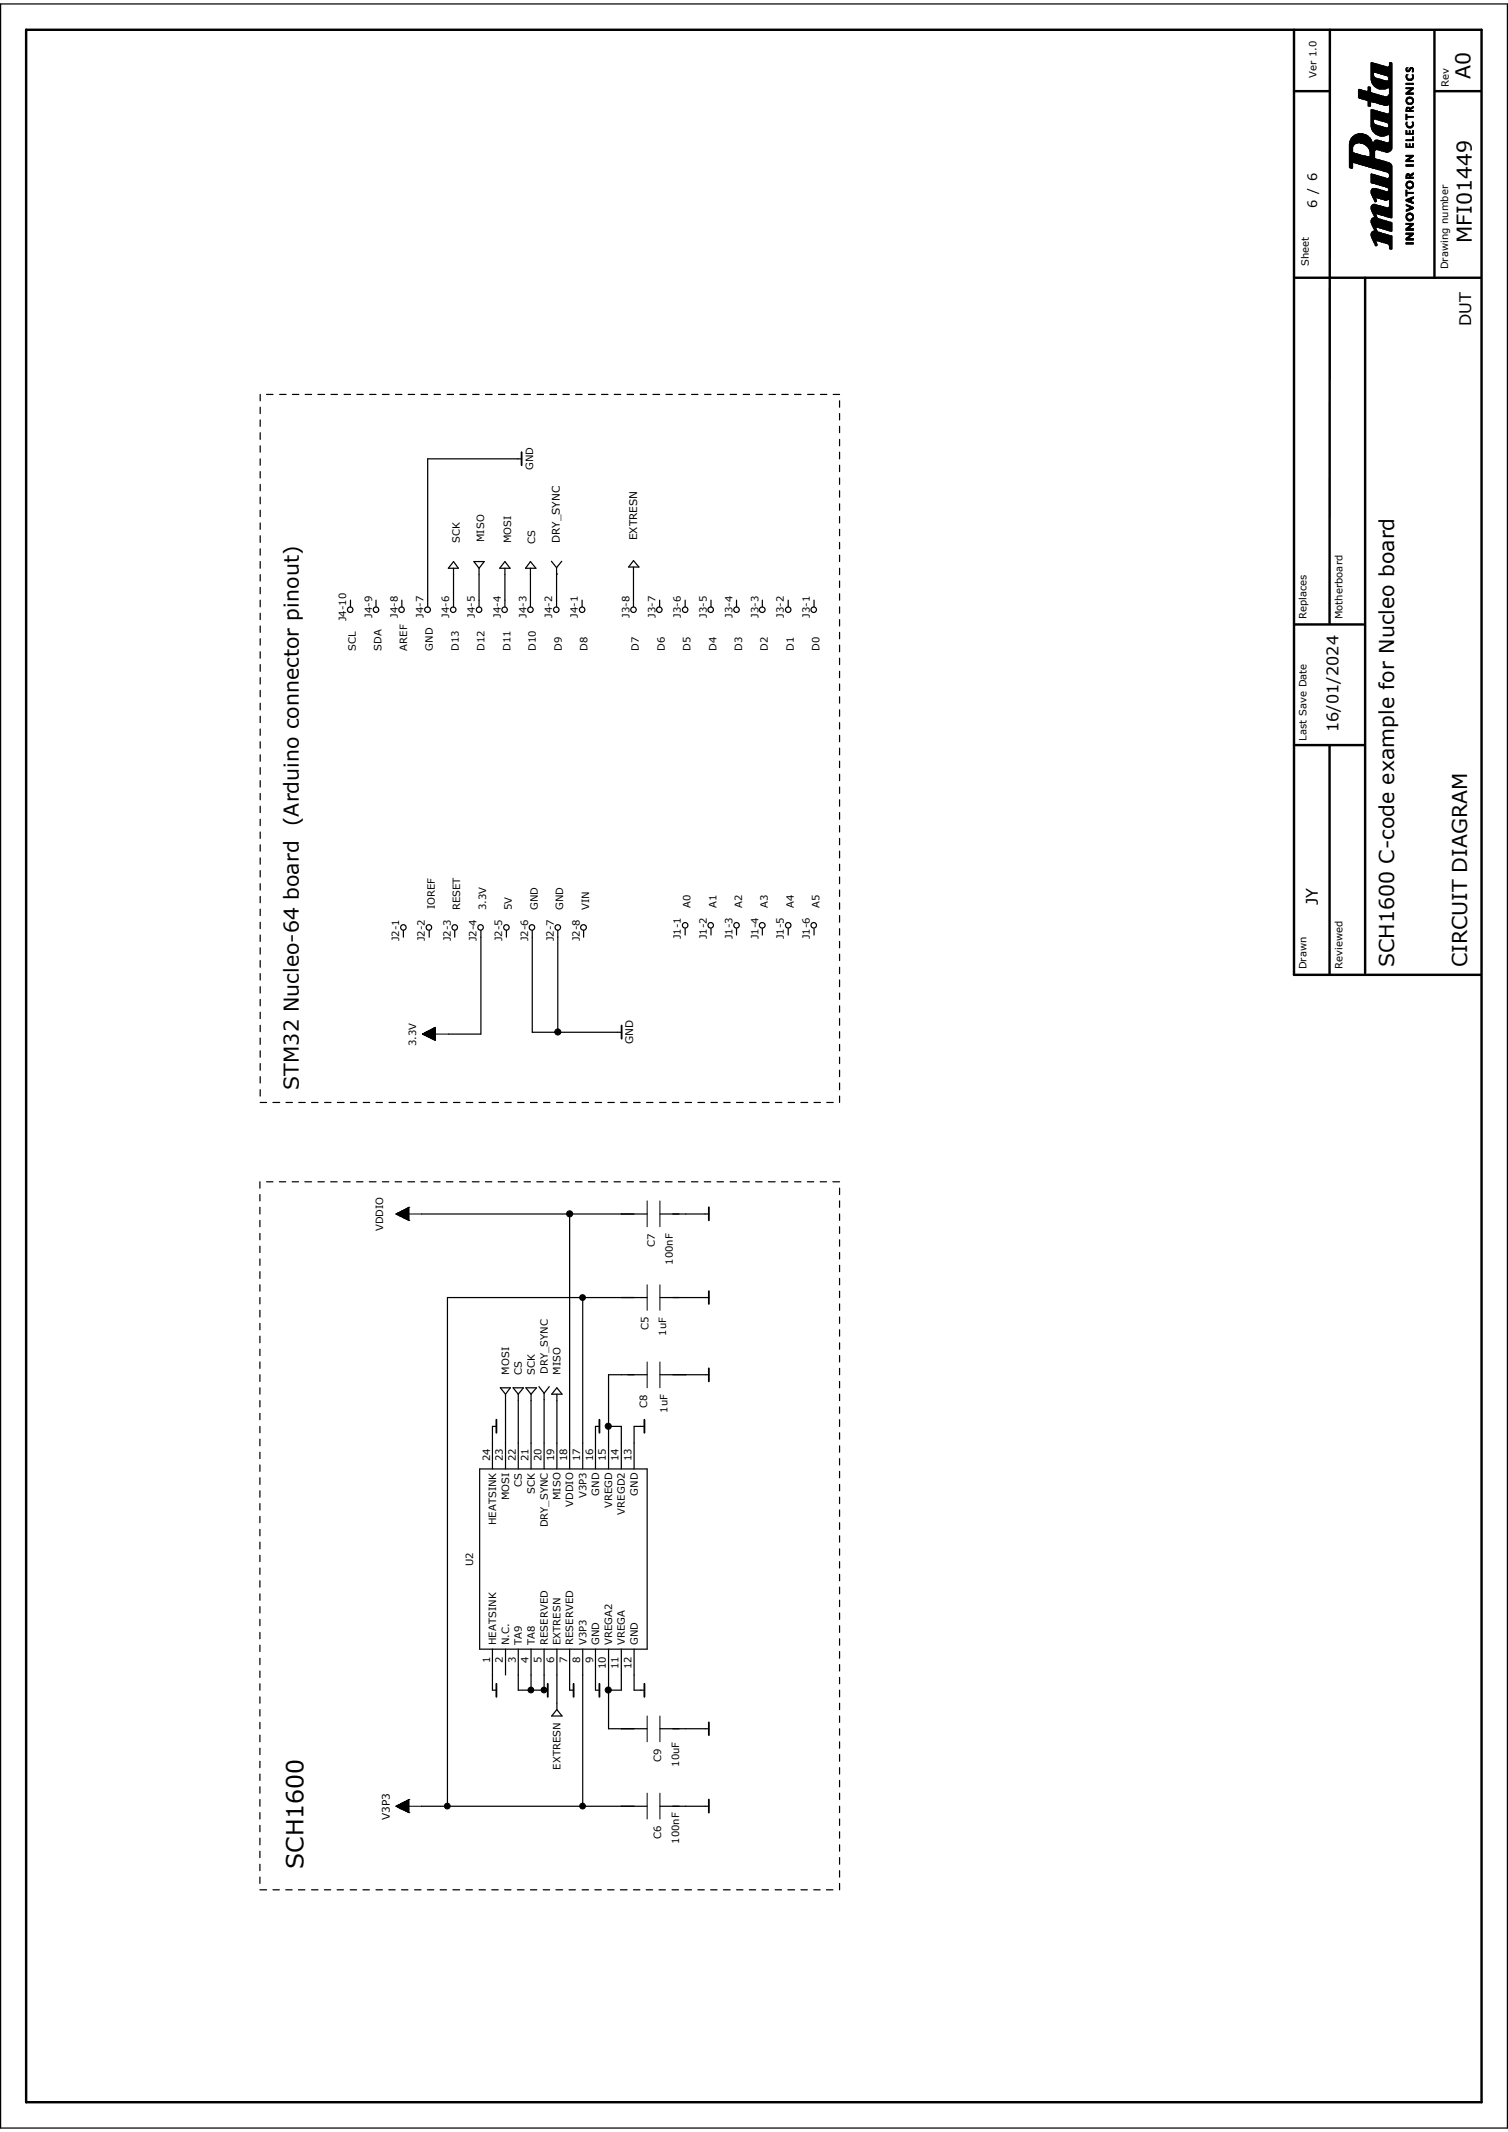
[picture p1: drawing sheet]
<svg xmlns="http://www.w3.org/2000/svg" width="210mm" height="297mm" viewBox="0 0 210 297" stroke-linecap="round" stroke-linejoin="round" font-family="sans-serif">
<g fill="none" stroke="#000" stroke-width=".17">
<path d="M.1 .6h209.8v295.9h-209.8zM36.2 54.9v.9M36.2 56.7v.9M36.2 58.5v.9M37.1 54.9h.9M38.9 54.9h.9M40.7 54.9h.9M42.5 54.9h.9M44.3 54.9h.9M46.1 54.9h.9M47.9 54.9h.9M49.7 54.9h.9"/>
<path d="M51.5 54.9h.9M53.3 54.9h.9M55.1 54.9h.9M56.9 54.9h.8M58.6 54.9h1M60.5 54.9h.8M62.3 54.9h.9M64.1 54.9h.8M65.8 54.9h.9M67.6 54.9h.9M69.4 54.9h.9M71.2 54.9h.9"/>
<path d="M73 54.9h.9M74.8 54.9h.9M76.6 54.9h.9M78.4 54.9h.9M80.2 54.9h.9M82 54.9h.9M83.8 54.9h.9M85.6 54.9h.8M87.3 54.9h.9M89.2 54.9h.8M90.9 54.9h1M92.8 54.9h.8"/>
<path d="M94.5 54.9h.9M96.3 54.9h.9M98.1 54.9h.9M99.9 54.9h.9M101.7 54.9h.9M103.5 54.9h.9M105.3 54.9h.9M107.1 54.9h.9M108.9 54.9h.9M110.7 54.9h.8M112.5 54.9h.9M114.3 54.9h.8"/>
<path d="M116 54.9h.9M116.9 55.8v.9M116.9 57.6v.9M116.9 59.4v.9M36.2 60.3v.9M36.2 62.1v.9M36.2 63.9v.9M36.2 65.7v.9M36.2 67.5v.9M36.2 69.3v.9M36.2 71.1v.9M36.2 72.9v.8"/>
<path d="M36.2 74.6v1M36.2 76.5v.8M36.2 78.2v1M63.2 79.2v5.3M63.2 78.2l.6 1h-1.4zM66 78.2h1.4l-.7 1zM66.7 79.2v5.3M70.3 79.2v5.3M70.3 78.2l.7 1h-1.4zM72.6 63.9h-13v20.6M73.9 79.2v5.3M73.9 78.2l.7 1h-1.4z"/>
<path d="M76.8 78.2l.7 .9M77.5 80h.1M77.5 79.1v5.4M78.2 78.2l-.7 .9M88.2 79v5.5M88.2 78.1l.8 .9h-1.5zM116.9 61.2v.9M116.9 63v.9M116.9 64.8v.9M116.9 66.6v.9M116.9 68.4v.9M116.9 70.2v.9"/>
<path d="M116.9 72v.9M116.9 73.7v.9M116.9 75.6v.9M116.9 77.3v.9M116.9 79.2v.9M36.2 80.1v.8M36.2 81.8v.9M36.2 83.6v.9M36.2 85.4v.9M36.2 87.2v.9M36.2 89v.9M36.2 90.8v.9"/>
<path d="M36.2 92.6v.9M36.2 94.4v.9M36.2 96.2v.9M36.2 98v.9M36.2 99.8v.9M48.8 83.6v.9M52.4 83.6v.9M56 83.6v.9M81.1 83.6v.9M91.9 83.6v.9M95.4 83.6v.9M99 83.6v.9"/>
<path d="M102.6 83.6v.9M106.2 83.6v.9M109.8 83.6v.9M113.4 83.6v.9M116.9 80.9v.9M116.9 82.7v.9M116.9 84.5v.9M116.9 86.3v.9M116.9 88.1v.9M116.9 89.9v.9M116.9 91.7v.9M116.9 93.5v.9"/>
<path d="M116.9 95.3v.9M116.9 97.1v.9M116.9 98.9v.9M36.2 101.6v.8M36.2 103.3v.9M36.2 105.2v.8M36.2 106.9v1M36.2 108.8v.8M36.2 110.5v.9M36.2 112.3v.9M36.2 114.1v.9M36.2 115.9v.9"/>
<path d="M36.2 117.7v.9M36.2 119.5v.9M116.9 100.7v.9M116.9 102.4v.9M116.9 104.2v1M116.9 106v.9M116.9 107.9v.9M116.9 109.6v.9M116.9 111.4v.9M116.9 113.2v.9M116.9 115v.9M116.9 116.8v.9"/>
<path d="M116.9 118.6v.9M36.2 121.3v.9M36.2 123.1v.9M36.2 124.9v.9M36.2 126.7v.9M36.2 128.5v.9M36.2 130.3v.8M36.2 132v.9M36.2 133.8v.9M36.2 135.6v.9M36.2 137.5v.8M36.2 139.2v.9"/>
<path d="M56.2 129.6v1M59.8 129.6v1M63.3 129.6v1M67 129.6v14.5h-4.6M70.5 129.6v1M74.1 129.6v14.2h12.5M77.7 129.6v14.2M81.3 129.6v1M95.4 129.4v.9M99 129.4v.9M102.6 129.4v.9M106.2 129.4v.9"/>
<path d="M109.8 129.4v.9M113.4 129.4v.9M116.9 120.4v.9M116.9 122.2v.9M116.9 124v.9M116.9 125.8v.9M116.9 127.6v.9M116.9 129.4v.9M116.9 131.1v.9M116.9 132.9v.9M116.9 134.7v.9M116.9 136.5v1"/>
<path d="M116.9 138.3v.9M36.2 153.6h.9M36.2 141v.9M36.2 142.8v.9M36.2 144.6v.9M36.2 146.4v.9M36.2 148.2v.9M36.2 150v.9M36.2 151.8v.9M38 153.6h.9M39.8 153.6h.9M41.6 153.6h.9"/>
<path d="M43.4 153.6h.9M45.2 153.6h.9M47 153.6h.9M48.8 153.6h.9M50.6 153.6h.9M52.4 153.6h.9M54.2 153.6h.9M56 153.6h.9M57.7 153.6h.9M59.6 153.6h.9M61.3 153.6h1M63.2 153.6h.9"/>
<path d="M64.9 153.6h.9M66.7 153.6h.9M68.5 153.6h.9M70.3 153.6h.9M72.1 153.6h.9M73.9 153.6h.9M75.7 153.6h.9M77.5 153.6h.9M77.7 143.8h.1M79.3 153.6h.9M81.1 153.6h.9M82.9 153.6h.9"/>
<path d="M84.7 153.6h.9M86.4 153.6h.9M88.2 153.6h1M90 153.6h.9M91.9 153.6h.9M93.6 153.6h.9M95.4 153.6h.9M97.2 153.6h.9M99 153.6h.9M100.8 153.6h.9M102.6 153.6h.9M104.4 153.6h.9"/>
<path d="M106.2 153.6h.9M108 153.6h.9M109.8 153.6h.9M111.5 153.6h1M113.4 153.6h.9M115.1 153.6h.9M116.9 140.1v.9M116.9 141.9v.9M116.9 143.7v.9M116.9 145.5v.9M116.9 147.3v.9M116.9 149.1v.9"/>
<path d="M116.9 150.9v.9M116.9 152.7v.9M36.2 164.6v.9M36.2 166.4v.9M36.2 168.2v.9M36.2 170v.9M36.2 171.8v.9M36.2 173.6v.9M36.2 175.4v.9M36.2 177.2v.9M36.2 179v.9M37.1 164.6h.9"/>
<path d="M38.9 164.6h.9M40.7 164.6h.9M42.5 164.6h.9M44.3 164.6h.9M46.1 164.6h.8M47.8 164.6h1M49.7 164.6h.8M51.4 164.6h1M53.3 164.6h.8M55 164.6h.9M56.8 164.6h.9M58.6 164.6h.9"/>
<path d="M58.7 169.1h31.4M60.4 164.6h.9M62.2 164.6h.9M64 164.6h.9M65.8 164.6h.9M67.6 164.6h.9M69.4 164.6h.9M71.2 164.6h.9M73 164.6h.9M74.8 164.6h.8M76.5 164.6h.9M78.4 164.6h.8"/>
<path d="M79.3 169.1v35.5M80.1 164.6h1M82 164.6h.8M83.7 164.6h.9M85.5 164.6h.9M87.3 164.6h.9M89.1 164.6h.9M90.9 164.6h.9M91.9 169.1h6.8M92.7 164.6h.9M94.5 164.6h.9M96.3 164.6h.9"/>
<path d="M98.1 164.6h.9M99.9 164.6h.9M101.7 164.6h.9M103.5 164.6h.9M105.2 164.6h.9M107 164.6h.9M108.8 164.6h.9M110.7 164.6h.8M112.4 164.6h.9M114.2 164.6h.9M116 164.6h.9M116.9 165.5v.9"/>
<path d="M116.9 167.3v.9M116.9 169.1v.9M116.9 170.9v.9M116.9 172.7v.9M116.9 174.5v.9M116.9 176.3v.9M116.9 178.1v.9M116.9 179.9v.9M36.2 180.8v.9M36.2 182.5v1M36.2 184.4v.9M36.2 186.1v1"/>
<path d="M36.2 188v.8M36.2 189.7v.9M36.2 191.5v.9M36.2 193.3v.9M36.2 195.1v.9M36.2 196.9v.9M36.2 198.7v.9M69.1 198.7h-.5v5.9M69.7 193.3h1.4l-.7 .9zM70.4 194.2v10.4M71.5 193.3h1.4l-.7 .9zM72.2 194.2v10.4"/>
<path d="M73.2 193.3h1.5l-.7 .9zM74 194.2v10.4M75.1 193.2l.7 .9M75.8 194.1v10.5M76.5 193.2l-.7 .9M77.6 194.2v10.4M77.6 193.3l.7 .9h-1.5zM81.2 180.8v23.8M83.5 198.7h-.6v5.9M84.8 198.7h1.7v5.9M89.7 198.7h-1.4v5.9M90.1 191.5h-5.3v13.1"/>
<path d="M90.1 180.8h-27.8v70.8M91.9 180.8h6.8M91.9 191.5h6.8M116.9 181.7v.8M116.9 183.5v.9M116.9 185.3v.8M116.9 187.1v.9M116.9 188.8v.9M116.9 190.6v.9M116.9 192.4v.9M116.9 194.2v.9M116.9 196v.9"/>
<path d="M116.9 197.8v.9M116.9 199.6v.9M36.2 200.5v.9M36.2 202.3v.9M36.2 204.1v.9M36.2 205.9v.9M36.2 207.7v.9M36.2 209.5v.9M36.2 211.2v.9M36.2 213.1v.9M36.2 214.8v1M36.2 216.7v.9"/>
<path d="M36.2 218.4v.9M66.8 204.6h23.3v25.1h-23.3zM116.9 201.4v.9M116.9 203.2v.9M116.9 205v.9M116.9 206.8v.9M116.9 208.6v.9M116.9 210.4v.8M116.9 212.1v1M116.9 214v.8M116.9 215.8v.9M116.9 217.6v.8"/>
<path d="M116.9 219.3v.9M36.2 220.2v.9M36.2 222v.9M36.2 223.8v.9M36.2 225.6v.9M36.2 227.4v.9M36.2 229.2v.9M36.2 231v.9M36.2 232.8v.9M36.2 234.6v.9M36.2 236.4v.9M36.2 238.2v.9"/>
<path d="M36.2 239.9v.9M68.6 229.7v5.8h.5M70.4 229.7v3.6M72.2 229.7v5.8h4.1M74 229.7v5.8M75.8 235.5h.1M75.8 229.7v5.8M77.6 229.7v8.5M77.6 238.2l.7 .9h-1.5zM79.3 229.7v5.8h.6M81.2 229.7v21.9M82.9 229.7v5.8h.6"/>
<path d="M84.8 229.7v11.1h5.3M86.5 229.7v5.8h-1.7M88.3 229.7v5.8h1.4M116.9 221.1v.9M116.9 222.9v.9M116.9 224.7v.9M116.9 226.5v.9M116.9 228.3v.9M116.9 230.1v.9M116.9 231.9v.9M116.9 233.7v.9M116.9 235.5v.9"/>
<path d="M116.9 237.3v.9M116.9 239.1v.8M36.2 241.7v1M36.2 243.5v.9M36.2 245.4v.9M36.2 247.1v.9M36.2 248.9v.9M36.2 250.7v.9M36.2 252.5v.9M36.2 254.3v.9M36.2 256.1v.9M36.2 257.9v.9"/>
<path d="M36.2 259.7v.9M58.7 251.6h31.4M91.9 251.6h6.8M91.9 240.8h6.8M116.9 240.8v.9M116.9 242.7v.8M116.9 244.4v1M116.9 246.3v.8M116.9 248v.9M116.9 249.8v.9M116.9 251.6v.9M116.9 253.4v.9"/>
<path d="M116.9 255.2v.9M116.9 257v.9M116.9 258.8v.9M36.2 263.3h.9M36.2 261.5v.9M38 263.3h.9M39.8 263.3h.9M41.6 263.3h.9M43.4 263.3h.9M45.2 263.3h.9M46.9 263.3h.9M48.8 263.3h.9"/>
<path d="M50.5 263.3h.9M52.4 263.3h.9M54.1 263.3h.9M55.9 263.3h.9M57.7 263.3h.9M59.5 263.3h.9M61.3 263.3h.9M63.1 263.3h.9M64.9 263.3h.9M66.7 263.3h.9M68.5 263.3h.9M70.3 263.3h.9"/>
<path d="M72.1 263.3h.9M73.9 263.3h.9M75.6 263.3h.9M77.4 263.3h1M79.2 263.3h.9M81.1 263.3h.9M82.8 263.3h.9M84.6 263.3h.9M86.4 263.3h.9M88.2 263.3h.9M90 263.3h.9M91.8 263.3h.9"/>
<path d="M93.6 263.3h.9M95.4 263.3h.9M97.2 263.3h.9M99 263.3h.9M100.8 263.3h.9M102.6 263.3h.9M104.4 263.3h.8M106.1 263.3h.9M107.9 263.3h.9M109.7 263.3h1M111.5 263.3h.9M113.3 263.3h.9"/>
<path d="M115.1 263.3h.9M116.9 260.6v.9M116.9 262.4v.9"/>
<circle cx="48.8" cy="84.9" r=".38"/>
<circle cx="52.4" cy="84.9" r=".38"/>
<circle cx="55.9" cy="84.9" r=".38"/>
<circle cx="59.6" cy="84.9" r=".39"/>
<circle cx="63.1" cy="84.9" r=".38"/>
<circle cx="66.7" cy="84.9" r=".38"/>
<circle cx="70.3" cy="84.9" r=".38"/>
<circle cx="73.9" cy="84.9" r=".38"/>
<circle cx="77.5" cy="84.9" r=".38"/>
<circle cx="81.1" cy="84.9" r=".38"/>
<circle cx="88.2" cy="84.9" r=".38"/>
<circle cx="91.8" cy="84.9" r=".38"/>
<circle cx="95.4" cy="84.9" r=".38"/>
<circle cx="99" cy="84.9" r=".38"/>
<circle cx="102.6" cy="84.9" r=".38"/>
<circle cx="106.2" cy="84.9" r=".39"/>
<circle cx="109.8" cy="84.9" r=".38"/>
<circle cx="113.3" cy="84.9" r=".38"/>
<circle cx="56.2" cy="129.2" r=".38"/>
<circle cx="59.7" cy="129.2" r=".38"/>
<circle cx="63.3" cy="129.2" r=".38"/>
<circle cx="66.9" cy="129.2" r=".38"/>
<circle cx="70.5" cy="129.2" r=".38"/>
<circle cx="74.1" cy="129.2" r=".38"/>
<circle cx="77.7" cy="129.2" r=".38"/>
<circle cx="81.3" cy="129.2" r=".39"/>
<circle cx="95.4" cy="128.9" r=".38"/>
<circle cx="99" cy="128.9" r=".38"/>
<circle cx="102.6" cy="128.9" r=".38"/>
<circle cx="106.2" cy="128.9" r=".39"/>
<circle cx="109.8" cy="128.9" r=".38"/>
<circle cx="113.3" cy="128.9" r=".38"/>
</g>
<g fill="none" stroke="#000" stroke-width=".14">
<path d="M188 19.7v3.7M188 19.6v3.8M188 19.5v3.9M188.1 19.5v3.9M188.1 19.3v4.1M188.2 19.2v4.3M188.3 19.2v4.3M188.3 19.1v4.4M188.4 19v4.4M188.5 19v1.4M188.5 19v1.2M188.6 18.9v1.3"/>
<path d="M188.6 18.8v1.4M188.7 18.8v1.3M188.8 18.8v1.2M188.9 18.7v1.3M189 18.7v1.3M189.1 18.7v1.2M189.1 18.6v1.3M189.2 12.5v1.1M189.2 18.6v1.3M189.2 12.4v1.2M189.3 12.4v1.2M189.3 18.6v1.3"/>
<path d="M189.3 12.4v1.3M189.4 12.4v1.3M189.4 18.6v1.3M189.4 12.5v1.2M189.5 12.5v1.2M189.5 18.6v1.4M189.6 12.5v1.3M189.6 18.6v1.4M189.7 12.5v1.3M189.7 18.6v1.4M189.7 12.6v1.2M189.8 12.6v1.2"/>
<path d="M189.8 18.6v1.4M189.9 12.6v1.2M189.9 18.7v1.3M189.9 12.7v1.2M189.9 18.7v1.4M190 12.7v1.2M190 18.7v1.4M190 18.7v1.5M190.1 12.7v1.2M190.1 18.8v1.4M190.2 12.7v1.2M190.2 18.8v1.4"/>
<path d="M190.3 12.7v1.3M190.3 18.8v1.5M190.4 12.7v1.3M190.4 18.8v1.6M190.4 18.9v1.5M190.5 12.7v1.3M190.5 18.9v1.5M190.5 12.7v1.4M190.5 19v1.5M190.5 12.1v2.7M190.5 19v1.6M190.6 12.1v2.7"/>
<path d="M190.6 19v1.6M190.6 19v1.7M190.7 12.1v2.7M190.7 19.1v1.7M190.7 19.1v1.8M190.8 12.1v2.7M190.8 19.2v1.8M190.8 19.2v4.1M190.8 19.3v4M190.9 12.2v2.6M190.9 19.3v4M190.9 8.8v2.3"/>
<path d="M190.9 12.9v1.3M190.9 15.3v2.4M190.9 19.4v3.9M191 8.7v2.6M191 12.9v1.3M191 15.3v2.5M191 19.5v3.9M191 8.7v2.8M191 15.3v2.7M191.1 8.7v2.9M191.1 13v1.2M191.1 15.3v2.8"/>
<path d="M191.1 19.6v3.8M191.1 19.7v3.7M191.1 15.3v2.9M191.1 19.8v3.6M191.2 8.8v3M191.2 13v1.2M191.2 15.3v3M191.2 19.9v3.6M191.3 8.8v3.1M191.3 13v1.3M191.3 15.3v3.1M191.3 19.9v3.6"/>
<path d="M191.3 8.8v1.3M191.3 10.5v1.4M191.3 15.3v1.3M191.3 17.1v1.3M191.3 19.8v3.7M191.3 10.6v1.4M191.3 17.1v1.4M191.3 19.7v3.8M191.4 8.8v1.3M191.4 10.7v1.3M191.4 13v1.3M191.4 15.3v1.3"/>
<path d="M191.4 17.2v1.3M191.4 19.6v3.9M191.4 10.8v1.3M191.4 15.4v1.2M191.4 17.3v1.3M191.5 8.8v1.3M191.5 10.8v1.3M191.5 13v1.3M191.5 15.4v1.2M191.5 17.4v1.2M191.5 19.6v1.4M191.6 8.8v1.3"/>
<path d="M191.6 10.8v1.3M191.6 13.1v1.2M191.6 15.4v1.2M191.6 17.4v1.3M191.6 19.5v1.4M191.6 10.9v1.2M191.6 15.5v1.1M191.7 8.9v1.2M191.7 10.9v1.3M191.7 13.1v1.3M191.7 15.5v1.2M191.7 17.4v1.4"/>
<path d="M191.7 19.5v1.3M191.8 8.9v1.3M191.8 10.9v1.4M191.8 13.1v1.3M191.8 15.5v1.2M191.8 17.4v1.4M191.8 19.5v1.4M191.8 13.2v1.2M191.9 8.9v1.3M191.9 11v1.3M191.9 13.2v1.2M191.9 15.5v1.2"/>
<path d="M191.9 17.5v1.3M191.9 19.5v1.4M191.9 9v1.2M191.9 11v1.4M191.9 17.5v1.4M192 9v1.2M192 11v1.4M192 13.2v1.2M192 15.5v1.3M192 17.5v1.4M192 19.6v1.3M192.1 9v1.2"/>
<path d="M192.1 11v1.4M192.1 13.3v1.2M192.1 15.5v1.3M192.1 17.5v1.4M192.1 19.6v1.3M192.1 17.6v1.3M192.2 9v1.2M192.2 11v1.4M192.2 13.3v1.2M192.2 15.6v1.2M192.2 17.6v1.3M192.2 19.6v1.4"/>
<path d="M192.2 9.1v1.1M192.2 17.6v1.4M192.2 9.1v1.2M192.3 9.1v1.2M192.3 11v1.4M192.3 13.3v1.2M192.3 15.6v1.2M192.3 17.6v1.4M192.3 19.6v1.4M192.4 9.1v1.2M192.4 11.1v1.3M192.4 13.3v1.2"/>
<path d="M192.4 15.6v1.2M192.4 17.6v1.4M192.4 19.6v1.4M192.4 13.3v1.3M192.4 15.7v1.1M192.4 13.4v1.2M192.4 17.7v1.3M192.4 19.7v1.3M192.5 9.1v1.3M192.5 11.1v1.3M192.5 13.4v1.2M192.5 15.7v1.1"/>
<path d="M192.5 17.7v1.3M192.5 19.7v1.3M192.5 9.2v1.2M192.5 15.7v1.2M192.6 9.2v1.2M192.6 11.1v1.3M192.6 13.4v1.2M192.6 15.7v1.2M192.6 17.7v1.3M192.6 19.7v1.3M192.6 11.2v1.2M192.7 9.2v1.2"/>
<path d="M192.7 11.2v1.2M192.7 13.4v1.2M192.7 15.7v1.2M192.7 17.7v1.3M192.7 19.7v1.4M192.7 19.8v1.3M192.7 9.2v1.3M192.8 9.2v1.3M192.8 11.2v1.2M192.8 13.5v1.1M192.8 15.7v1.3M192.8 17.7v1.3"/>
<path d="M192.8 19.8v1.3M192.8 13.5v1.2M192.8 17.7v1.2M192.9 9.2v1.3M192.9 11.2v1.2M192.9 13.5v1.2M192.9 15.8v1.2M192.9 17.7v1.2M192.9 19.8v1.4M193 9.3v1.2M193 11.3v1.1M193 13.5v1.2"/>
<path d="M193 15.8v1.2M193 17.8v1.1M193 19.9v1.3M193 15.8v1.3M193.1 9.3v1.2M193.1 11.3v1.1M193.1 13.5v1.2M193.1 15.8v1.3M193.1 17.8v1M193.1 19.9v1.3M193.2 9.3v1.3M193.2 11.3v1"/>
<path d="M193.2 13.5v1.2M193.2 15.9v1.2M193.2 17.8v1M193.2 19.9v1.3M193.2 9.4v1.2M193.2 13.4v1.2M193.3 9.4v1.2M193.3 11.3v.9M193.3 13.4v1.2M193.3 15.9v1.2M193.3 17.8v1M193.3 19.9v1.3"/>
<path d="M193.3 9.3v1.5M193.3 11.2v1M193.3 13.3v1.3M193.3 15.9v1.4M193.3 17.7v1.1M193.4 9.2v3M193.4 13.2v1.4M193.4 15.8v3M193.4 19.8v1.4M193.5 9.2v3.1M193.5 13.1v1.5M193.5 15.7v3.1"/>
<path d="M193.5 19.7v1.4M193.5 8.8v12.3M193.5 8.7v12.4M193.6 8.7v12.3M193.7 8.7v12.3M193.8 8.7v12.2M193.8 8.8v12.1M193.8 8.8v12M195.8 9.6v.2M195.8 10.6v.2M195.8 11.6v.2M195.8 12.2v.2"/>
<path d="M195.8 13v.1M195.8 13.9v.2M195.8 15.3v.2M195.8 15.9v.8M195.8 17.1v.3M195.8 18.2v.5M195.8 19.5v.1M195.8 20v.5M195.8 9.5v.4M195.8 10.5v.4M195.8 12.9v.2M195.8 13.8v.5"/>
<path d="M195.8 15.1v.4M195.8 17v.5M195.9 9.4v.6M195.9 10.4v.6M195.9 11.6v.2M195.9 12.2v.2M195.9 12.9v.2M195.9 13.7v.7M195.9 14.9v.6M195.9 15.9v.8M195.9 17v.6M195.9 18.2v.5"/>
<path d="M195.9 19.5v.1M196 9.4v.6M196 10.4v.7M196 11.6v.2M196 12.2v.2M196 12.8v.3M196 13.6v.8M196 14.9v.6M196 15.9v.8M196 17v.7M196 18.2v.5M196 19.5v.1"/>
<path d="M196 10.4h.1M196 9.4h.1M196 9.8v.2M196 10.9v.2M196 13.6v.2M196 14.3v.2M196 14.9v.2M196 15.4v.1M196 16.2v.1M196 17.5v.2M196 18.6v.1M196 11v.1"/>
<path d="M196 13.5v.3M196 17.6v.1M196.1 9.8v.2M196.1 11v.2M196.1 11.6v.2M196.1 12.2v.2M196.1 12.7v.4M196.1 13.5v.3M196.1 14.3v.2M196.1 14.9v.2M196.1 15.4v.1M196.1 16.2v.1"/>
<path d="M196.1 17.6v.1M196.1 18.6v.1M196.1 19.5v.1M196.1 17.6v.2M196.2 9.7v.3M196.2 11v.2M196.2 11.6v.2M196.2 12.2v.2M196.2 12.7v.2M196.2 13v.1M196.2 13.5v.2M196.2 14.4v.1"/>
<path d="M196.2 14.9v.2M196.2 15.4v.1M196.2 16.2v.1M196.2 17.6v.2M196.2 18.6v.1M196.2 19.5v.1M196.3 9.6v.3M196.3 11v.2M196.3 11.6v.2M196.3 12.2v.2M196.3 12.6v.2M196.3 13v.1"/>
<path d="M196.3 13.5v.2M196.3 14.4v.1M196.3 14.9v.3M196.3 15.4v.1M196.3 16.2v.1M196.3 17.7v.1M196.3 18.2v.5M196.3 19.5v.1M196.3 15v.5M196.3 9.5v.4M196.3 12.5v.2M196.4 9.4v.4"/>
<path d="M196.4 11v.2M196.4 11.6v.2M196.4 12.2v.2M196.4 12.5v.2M196.4 13v.1M196.4 13.5v.2M196.4 14.4v.1M196.4 15.1v.4M196.4 16.2v.1M196.4 17.6v.2M196.4 18.2v.5M196.4 19.5v.1"/>
<path d="M196.5 9.4v.3M196.5 11v.2M196.5 11.6v.2M196.5 12.2v.2M196.5 12.4v.3M196.5 13v.1M196.5 13.5v.2M196.5 14.4v.1M196.5 15v.3M196.5 15.4v.1M196.5 16.2v.1M196.5 17.6v.2"/>
<path d="M196.5 18.6v.1M196.5 19.5v.1M196.5 9.4v.2M196.5 12.4v.2M196.5 15v.2M196.6 9.4v.2M196.6 11v.2M196.6 11.6v.2M196.6 12.2v.4M196.6 13v.1M196.6 13.5v.3M196.6 14.3v.2"/>
<path d="M196.6 15v.2M196.6 15.4v.1M196.6 16.2v.1M196.6 17.6v.2M196.6 18.6v.1M196.6 19.5v.1M196.6 14.9v.3M196.6 17.6v.1M196.6 10h.1M196.6 10.4v.1M196.6 10.9v.3M196.6 12.2v.3"/>
<path d="M196.6 17v.1M196.6 17.5v.2M196.7 9.4v.6M196.7 10.4v.7M196.7 11.6v.2M196.7 12.2v.2M196.7 13v.1M196.7 13.6v.8M196.7 14.9v.2M196.7 15.4v.1M196.7 16.2v.1M196.7 17v.7"/>
<path d="M196.7 18.2v.5M196.7 19v.6M196.7 20v.5M196.8 9.5v.6M196.8 10.4v.6M196.8 11.6v.2M196.8 12.2v.2M196.8 13v.1M196.8 13.7v.7M196.8 14.9v.1M196.8 15.4v.1M196.8 16.2v.1"/>
<path d="M196.8 17v.6M196.8 18.2v.5M196.8 19v.6M196.8 20v.5M196.8 9.5v.5M196.8 13.8v.5M196.8 14.8v.2M196.8 9.6v.3M196.8 10.5v.4M196.8 17.1v.4M187.9 20v3.3M188.5 21.3v1.3"/>
<path d="M188.6 21.3v1.3M188.6 21.3v1.4M188.7 21.4v1.3M188.8 21.4v1.3M188.8 21.4v1.4M188.9 21.4v1.4M189 21.4v1.4M189 21.5v1.3M189.1 21.5v1.3M189.2 21.5v1.4M189.3 21.5v1.4M189.4 21.5v1.4"/>
<path d="M189.5 21.5v1.4M189.5 21.6v1.3M189.6 21.6v1.3M189.7 21.6v1.3M189.7 21.6v1.4M189.8 21.7v1.3M189.9 21.7v1.3M189.9 21.7v1.4M190 21.7v1.4M190.1 21.7v1.4M190.2 21.7v1.4M190.2 21.8v1.4"/>
<path d="M190.3 21.8v1.4M190.4 21.8v1.4M190.5 21.8v1.4M190.6 21.8v1.5M190.7 21.8v1.5M190.7 21.9v1.4M190.8 21.8v1.5M190.9 24.3v1.1M190.9 26.5v.4M190.9 28.8v.3M190.9 30.7v.3M190.9 32.6v.3"/>
<path d="M191 24.3v1.1M191 26.5v.5M191 28.7v.5M191 30.6v.5M191 32.5v.4M191 24.2v1.3M191 26.4v.7M191 28.6v.8M191 30.5v.7M191 32.3v.8M191.1 24.3v1.2M191.1 26.3v.9"/>
<path d="M191.1 28.6v.9M191.1 30.4v.9M191.1 32.3v.9M191.1 26.3v1M191.1 30.4v1M191.1 32.3v1M191.1 26.3v1.1M191.1 28.5v1.1M191.1 30.4v1.1M191.2 24.3v1.2M191.2 26.2v1.3M191.2 28.5v1.3"/>
<path d="M191.2 30.4v1.2M191.2 32.2v1.3M191.3 24.3v1.3M191.3 26.2v1.4M191.3 28.5v1.4M191.3 30.4v1.3M191.3 32.2v1.5M191.3 26.2v1.5M191.3 28.4v1.6M191.3 30.3v1.5M191.3 26.2v1.7M191.3 28.4v1.7"/>
<path d="M191.3 30.3v1.6M191.3 32.2v1.6M191.4 24.3v1.3M191.4 26.2v1.7M191.4 28.4v1.7M191.4 30.3v1.7M191.4 32.2v1.7M191.4 26.2v1.9M191.4 28.4v5.6M191.5 22.1v1.4M191.5 24.3v1.3M191.5 26.2v2"/>
<path d="M191.5 28.4v5.8M191.6 22.1v1.4M191.6 24.4v1.2M191.6 26.2v1.9M191.6 28.5v5.7M191.6 24.4v1.3M191.6 26.2v1.4M191.6 27.7v.4M191.6 28.5v1.3M191.6 30v1.7M191.6 31.8v1.8M191.6 33.7v.5"/>
<path d="M191.7 22.2v1.3M191.7 24.4v1.3M191.7 26.2v1.4M191.7 27.8v.3M191.7 28.5v1.3M191.7 30v1.7M191.7 31.9v1.7M191.7 33.7v.5M191.8 22.2v1.4M191.8 24.4v1.3M191.8 26.3v1.3M191.8 28.5v1.3"/>
<path d="M191.8 30.2v1.5M191.8 32.1v1.5M191.8 34v.2M191.8 24.5v1.2M191.8 28.6v1.2M191.8 30.4v1.3M191.8 32.2v1.4M191.9 22.2v1.4M191.9 24.5v1.2M191.9 26.3v1.3M191.9 28.6v1.2M191.9 30.4v1.3"/>
<path d="M191.9 32.3v1.3M191.9 22.3v1.3M192 22.3v1.4M192 24.5v1.2M192 26.4v1.2M192 28.6v1.3M192 30.4v1.3M192 32.3v1.3M192.1 22.3v1.4M192.1 24.6v1.1M192.1 26.4v1.2M192.1 28.6v1.3"/>
<path d="M192.1 30.5v1.2M192.1 32.3v1.3M192.1 24.6v1.2M192.2 22.3v1.4M192.2 24.6v1.2M192.2 26.4v1.2M192.2 28.7v1.2M192.2 30.5v1.2M192.2 32.4v1.2M192.2 30.5v1.3M192.2 32.4v1.3M192.2 26.5v1.2"/>
<path d="M192.3 22.3v1.4M192.3 24.6v1.2M192.3 26.5v1.2M192.3 28.7v1.2M192.3 30.6v1.2M192.3 32.4v1.3M192.3 22.4v1.3M192.3 28.7v1.3M192.4 22.4v1.3M192.4 24.6v1.3M192.4 26.5v1.2M192.4 28.7v1.3"/>
<path d="M192.4 30.6v1.2M192.4 32.4v1.3M192.4 32.5v1.2M192.4 24.7v1.2M192.5 22.4v1.4M192.5 24.7v1.2M192.5 26.5v1.3M192.5 28.7v1.3M192.5 30.6v1.2M192.5 32.5v1.2M192.5 28.8v1.2M192.6 22.4v1.4"/>
<path d="M192.6 24.7v1.2M192.6 26.5v1.3M192.6 28.8v1.2M192.6 30.6v1.3M192.6 32.5v1.2M192.6 24.7v1.3M192.7 22.4v1.4M192.7 24.7v1.3M192.7 26.5v1.3M192.7 28.8v1.3M192.7 30.7v1.2M192.7 32.6v1.2"/>
<path d="M192.7 26.6v1.2M192.7 22.4v1.5M192.7 26.6v1.3M192.8 22.4v1.5M192.8 24.7v1.3M192.8 26.6v1.3M192.8 28.9v1.2M192.8 30.7v1.2M192.8 32.6v1.2M192.8 22.5v1.4M192.8 24.8v1.2M192.8 30.7v1.3"/>
<path d="M192.9 22.5v1.4M192.9 24.8v1.2M192.9 26.6v1.3M192.9 28.9v1.2M192.9 30.8v1.2M192.9 32.6v1.3M193 22.5v1.4M193 24.8v1.3M193 26.7v1.2M193 28.9v1.2M193 30.8v1.2M193 32.6v1.3"/>
<path d="M193 32.7v1.2M193.1 22.6v1.4M193.1 24.8v1.3M193.1 26.7v1.2M193.1 28.9v1.3M193.1 30.8v1.2M193.1 32.7v1.2M193.2 22.6v1.4M193.2 24.8v1.3M193.2 26.7v1.2M193.2 29v1.2M193.2 30.8v1.3"/>
<path d="M193.2 32.7v1.3M193.3 22.6v1.4M193.3 24.8v1.3M193.3 26.7v1.1M193.3 29v1.2M193.3 30.9v1.2M193.3 32.7v1.3M193.3 24.8v1.4M193.3 22.6v1.5M193.3 26.6v1.2M193.3 28.9v1.4M193.4 22.6v1.6"/>
<path d="M193.4 24.8v3M193.4 28.9v1.4M193.4 30.9v1.3M193.4 32.8v1.3M193.5 22.7v1.6M193.5 24.7v3.2M193.5 28.8v1.5M193.5 30.9v1.3M193.5 32.8v1.4M193.5 22.7v7.6M193.5 32.8v1.8M193.5 32.8v1.9"/>
<path d="M193.6 22.8v7.5M193.6 30.9v1.3M193.6 32.8v1.9M193.7 22.8v7.6M193.7 30.9v1.3M193.7 32.9v1.8M193.7 22.9v7.5M193.8 22.9v7.5M193.8 31v1.2M193.8 32.9v1.8M193.8 23v7.4M195.8 21.6v.2"/>
<path d="M195.8 22.3v.2M195.8 22.9v.3M195.8 24.5v.3M195.8 25.6v.3M195.8 26.5v.8M195.8 27.8v.2M195.8 30.1v.3M195.8 31.1v.2M195.8 31.8v.3M195.8 32.5v.2M195.8 33.2v.2M195.8 33.8v.2"/>
<path d="M195.8 24.3v.5M195.8 25.5v.5M195.8 28.4v.3M195.8 29.3v.2M195.8 30v.4M195.9 20v.5M195.9 21.6v.2M195.9 22.3v.2M195.9 22.9v.3M195.9 24.3v.5M195.9 25.4v.7M195.9 26.5v.8"/>
<path d="M195.9 27.8v.2M195.9 28.4v.3M195.9 29.2v.2M195.9 29.8v.8M195.9 31.1v.2M195.9 31.8v.3M195.9 32.5v.2M195.9 33.1v.3M195.9 33.8v.2M196 20v.5M196 21.6v.2M196 22.2v.3"/>
<path d="M196 22.9v.3M196 24.2v.6M196 25.3v.9M196 26.5v.8M196 27.7v.4M196 28.5v.2M196 29.2v.2M196 29.8v.8M196 31.1v.2M196 31.7v.4M196 32.5v.2M196 33.1v.3"/>
<path d="M196 33.8v.2M196 20.4v.1M196 24.2v.2M196 24.7v.1M196 25.3v.3M196 26v.2M196 26.8v.2M196 29.8v.2M196 30.4v.3M196 22.1v.4M196 25.3v.2M196 28.6v.1"/>
<path d="M196.1 20.4v.1M196.1 21.6v.2M196.1 22.1v.4M196.1 22.9v.3M196.1 24.2v.2M196.1 24.7v.1M196.1 25.3v.2M196.1 26v.2M196.1 26.8v.2M196.1 27.7v.4M196.1 28.6v.2M196.1 29.1v.3"/>
<path d="M196.1 29.7v.3M196.1 30.5v.2M196.1 31.1v.2M196.1 31.7v.4M196.1 32.5v.2M196.1 33v.4M196.1 33.8v.2M196.1 22.1v.2M196.1 22.4v.1M196.1 25.2v.2M196.1 26.1v.1M196.1 27.6v.6"/>
<path d="M196.1 29.7v.2M196.1 30.5v.3M196.1 31.6v.5M196.1 32.9v.5M196.2 20.4v.1M196.2 21.6v.2M196.2 22v.3M196.2 22.4v.1M196.2 22.9v.3M196.2 24.2v.2M196.2 24.7v.1M196.2 25.2v.2"/>
<path d="M196.2 26.1v.1M196.2 26.8v.2M196.2 27.6v.3M196.2 28v.2M196.2 28.6v.2M196.2 29.1v.2M196.2 29.7v.2M196.2 30.5v.3M196.2 31.1v.2M196.2 31.5v.3M196.2 31.8v.3M196.2 32.5v.2"/>
<path d="M196.2 32.9v.2M196.2 33.2v.2M196.2 33.8v.2M196.3 20v.5M196.3 21.6v.2M196.3 22v.2M196.3 22.4v.1M196.3 22.9v.3M196.3 24.3v.2M196.3 24.7v.1M196.3 25.2v.2M196.3 26.1v.2"/>
<path d="M196.3 26.8v.2M196.3 27.6v.3M196.3 28v.2M196.3 28.6v.3M196.3 29.1v.2M196.3 29.7v.2M196.3 30.6v.2M196.3 31.1v.2M196.3 31.5v.2M196.3 31.8v.3M196.3 32.5v.2M196.3 32.9v.2"/>
<path d="M196.3 33.2v.2M196.3 33.8v.2M196.3 24.3v.5M196.3 27.6v.2M196.3 28.7v.2M196.3 29v.3M196.3 21.9v.3M196.4 20v.5M196.4 21.6v.2M196.4 21.8v.3M196.4 22.4v.1M196.4 22.9v.3"/>
<path d="M196.4 24.3v.5M196.4 25.2v.2M196.4 26.1v.2M196.4 26.8v.2M196.4 27.6v.2M196.4 28v.2M196.4 28.7v.2M196.4 29v.3M196.4 29.7v.2M196.4 30.6v.2M196.4 31.1v.2M196.4 31.4v.3"/>
<path d="M196.4 31.8v.3M196.4 32.5v.2M196.4 32.8v.2M196.4 33.2v.2M196.4 33.8v.2M196.5 20.4v.1M196.5 21.6v.5M196.5 22.4v.1M196.5 22.9v.3M196.5 24.3v.3M196.5 24.7v.1M196.5 25.2v.2"/>
<path d="M196.5 26.1v.1M196.5 26.8v.2M196.5 27.6v.6M196.5 28.7v.2M196.5 29v.2M196.5 29.7v.2M196.5 30.5v.3M196.5 31.1v.2M196.5 31.4v.2M196.5 31.8v.3M196.5 32.5v.2M196.5 32.7v.3"/>
<path d="M196.5 33.2v.2M196.5 33.8v.2M196.5 24.3v.2M196.5 27.5v.7M196.5 31.3v.3M196.5 32.5v.4M196.6 20.4v.1M196.6 21.6v.4M196.6 22.4v.1M196.6 22.9v.3M196.6 24.3v.2M196.6 24.7v.1"/>
<path d="M196.6 25.3v.1M196.6 26.1v.1M196.6 26.8v.2M196.6 27.5v.8M196.6 28.8v.2M196.6 29v.2M196.6 29.7v.2M196.6 30.5v.2M196.6 31.1v.4M196.6 31.8v.3M196.6 32.5v.4M196.6 33.2v.2"/>
<path d="M196.6 33.8v.2M196.6 24.2v.3M196.6 25.3v.2M196.6 26v.2M196.6 28.8v.3M196.6 29.8v.2M196.6 21.6v.3M196.6 24.2v.2M196.6 25.3v.3M196.6 27.5v.2M196.6 28.1v.2M196.6 30.4v.3"/>
<path d="M196.7 21.6v.3M196.7 22.4v.1M196.7 22.9v.3M196.7 24.2v.2M196.7 24.7v.1M196.7 25.3v.9M196.7 26.8v.2M196.7 27.5v.1M196.7 28.2v.2M196.7 28.8v.3M196.7 29.8v.8M196.7 31.1v.4"/>
<path d="M196.7 31.8v.3M196.7 32.5v.3M196.7 33.2v.2M196.7 33.8v.2M196.8 21.6v.2M196.8 22.4v.1M196.8 22.9v.3M196.8 24.1v.2M196.8 24.7v.1M196.8 25.4v.7M196.8 26.8v.2M196.8 27.5v.1"/>
<path d="M196.8 28.2v.2M196.8 28.9v.2M196.8 29.8v.8M196.8 31.1v.3M196.8 31.8v.3M196.8 32.5v.2M196.8 33.2v.2M196.8 33.8v.2M196.8 27.4v.2M196.8 28.9v.1M196.8 29.9v.6M196.8 31.1v.2"/>
<path d="M196.8 25.5v.5M196.8 30v.4M58.8 144.1h.1M58.8 144.1h3.6M58.8 144.1l1.8-1v1.8zM58.9 144v.1M58.9 144.1h1.7M59.1 143.9v.2M59.1 144.2h1.5M59.2 143.8v.4h1.4M59.4 143.8v.5M59.4 144.3h1.2"/>
<path d="M59.5 143.7v.7M59.5 144.4h1.1M59.6 143.6v.8h1M59.8 143.6v.9M59.8 144.5h.8M59.9 143.5v1.1M59.9 144.6h.7M60 143.4v1.3M60.2 143.3v1.4M60.2 144.7h.4M60.4 143.3v1.5M60.4 144.8h.2"/>
<path d="M60.5 143.2v1.7M60.6 143.2h-.1v1.7h.1M60.6 143.2h-.2v1.6M60.6 143.3h-.3v1.4M60.6 143.4h-.5v1.3h.5M60.6 143.5h-.6v1.1M60.6 143.6h-.7v.9M60.6 143.6h-.9v.8M60.6 143.7h-1v.7M60.6 143.7h-1.2v.6M60.6 143.8h-1.3v.4M60.6 143.9h-1.5v.3"/>
<path d="M60.6 144h-1.6v.1M55.2 169.1h.1M55.2 169.1h3.5M55.2 169.1l1.7 .9M55.2 169.2h1.7M55.2 169.1h1.7M55.2 169.1v.1M55.3 169.2h1.6M55.3 169v.2M55.3 169h1.6M55.4 169v.2M55.4 169.3h1.5"/>
<path d="M55.5 169v.2M55.5 169h1.4M55.5 169v.3M55.6 168.9v.4M55.6 169.4h1.3M55.7 169.4h1.2M55.8 168.8v.6M55.8 168.8h1.1M55.8 169.5h1.1M55.9 168.8v.7M55.9 168.7h1M56 168.7v.8"/>
<path d="M56 169.6h.9M56.2 168.6v1M56.2 169.7h.7M56.2 168.6h.7M56.3 168.6v1.1M56.3 168.5v1.2M56.3 169.7h.6M56.3 168.5h.6M56.4 168.5v1.2M56.5 168.4v1.4M56.5 169.8h.4M56.5 168.4h.4"/>
<path d="M56.6 168.4v1.4M56.6 168.4v1.4h.3M56.6 168.4h.3M56.7 168.4v1.4M56.7 168.3v1.6h.2M56.9 168.3v1.7M56.9 170h.1M56.9 168.2h.1M56.9 168.2v1.8M56.9 168.3h-.1v1.6M56.9 168.7h-.8v.9M56.9 168.9h-1.2v.5"/>
<path d="M56.9 168.2l-1.7 .9M90.1 167.3v3.6M90.1 179v3.5M91.9 167.3v3.6M91.9 179v3.5M90.1 189.7v3.6M91.9 189.7v3.6M90.1 239.1v3.6M91.9 239.1v3.6M55.2 251.6h.1M55.2 251.6h3.5M55.2 251.6l1.7 .9"/>
<path d="M55.2 251.6h1.7M55.3 251.7h1.6M55.3 251.5v.2M55.3 251.5h1.6M55.4 251.5v.2M55.4 251.8h1.5M55.5 251.5v.3M55.5 251.5h1.4M55.6 251.4v.4M55.6 251.9h1.3M55.7 252h1.2M55.8 251.3v.6"/>
<path d="M55.8 251.3h1.1M55.8 251.3v.7M55.8 252h1.1M55.9 251.2v.8M55.9 251.2h1M56 251.2v.8M56 251.2v.9M56 252.1h.9M56.2 251.1v1h.7M56.2 251.1h.7M56.3 251.1v1M56.3 251v1.2"/>
<path d="M56.3 252.2h.6M56.3 251h.6M56.4 251v1.2M56.5 251v1.3M56.5 252.3h.4M56.5 251h.4M56.6 251v1.3M56.6 250.9v1.4h.3M56.6 250.9h.3M56.7 250.9v1.4M56.7 250.8v1.6M56.7 252.4h.2"/>
<path d="M56.9 250.7v1.8M56.9 252.5h.1M56.9 250.7h.1M56.9 250.7l-1.7 .9M56.9 250.8h-.1v1.6M56.9 251.1h-.8v1M56.9 251.4h-1.2v.5M90.1 249.8v3.6M91.9 249.8v3.6"/>
</g>
<path d="M3.6 4.1h202.7v288.8h-202.7zM180.2 12.7h5M180.2 4.1v131.7h26M185.2 4.1v82.7M199.8 4.3v34.4M199.9 12.7h6.3M180.4 38.7h25.8M190.1 38.7v96.9M180.3 87h9.6M180.2 103.8h9.7M185.2 103.8v32" fill="none" stroke="#000" stroke-width=".34"/>
<g fill="none" stroke="#000" stroke-width=".25">
<path d="M72.6 63v1.8M86.6 142.9v1.8M98.7 168.2v1.8M98.7 179.9v1.8M69.1 197.8v1.8M83.5 197.8v1.8M89.7 197.8v1.8M98.7 190.6v1.8M69.1 234.6v1.8M76.3 234.6v1.8M79.9 234.6v1.8M83.5 234.6v1.8"/>
<path d="M89.7 234.6v1.8M98.7 239.9v1.8M98.7 250.7v1.8"/>
</g>
<g fill="#000" stroke="#000" stroke-width=".14">
<circle cx="77.7" cy="143.8" r=".42"/>
<circle cx="79.3" cy="169.1" r=".42"/>
<circle cx="81.1" cy="180.8" r=".4"/>
<circle cx="84.7" cy="198.7" r=".42"/>
<circle cx="73.9" cy="235.4" r=".4"/>
<circle cx="75.8" cy="235.4" r=".4"/>
<circle cx="84.7" cy="235.4" r=".42"/>
<circle cx="62.3" cy="251.6" r=".4"/>
<circle cx="81.1" cy="251.6" r=".4"/>
</g>
<text font-size="3.3" x="42.2" y="260.4" transform="rotate(-90 42.2 260.4)">SCH1600</text>
<g font-size="2.9">
<text x="204.8" y="11" transform="rotate(-90 204.8 11)">A0</text>
<text x="205" y="33.9" transform="rotate(-90 205 33.9)">MFI01449</text>
<text x="41.6" y="115.1" transform="rotate(-90 41.6 115.1)">(Arduino connector pinout)</text>
<text x="194.1" y="134.7" transform="rotate(-90 194.1 134.7)">SCH1600 C-code example for Nucleo board</text>
<text x="204.3" y="134.7" transform="rotate(-90 204.3 134.7)">CIRCUIT DIAGRAM</text>
<text x="41.6" y="151.8" transform="rotate(-90 41.6 151.8)">STM32 Nucleo-64 board</text>
</g>
<g font-size="2.2">
<text x="204.9" y="45.5" transform="rotate(-90 204.9 45.5)">DUT</text>
<text x="186.4" y="102" transform="rotate(-90 186.4 102)">16/01/2024</text>
<text x="183.5" y="126.1" transform="rotate(-90 183.5 126.1)">JY</text>
</g>
<text font-size="1.8" x="183.4" y="29" transform="rotate(-90 183.4 29)">6 / 6</text>
<g font-size="1.5">
<text x="78" y="75.7" transform="rotate(-90 78 75.7)">DRY_SYNC</text>
<text x="88.7" y="75.3" transform="rotate(-90 88.7 75.3)">EXTRESN</text>
<text x="88.2" y="145.5" transform="rotate(-90 88.2 145.5)">GND</text>
<text x="54.3" y="253.5" transform="rotate(-90 54.3 253.5)">V3P3</text>
</g>
<g font-size="1.4">
<text x="183.3" y="10.9" transform="rotate(-90 183.3 10.9)">Ver 1.0</text>
<text x="201.8" y="12.1" transform="rotate(-90 201.8 12.1)">Rev</text>
<text x="182.3" y="37.1" transform="rotate(-90 182.3 37.1)">Sheet</text>
<text x="201.7" y="37.5" transform="rotate(-90 201.7 37.5)">Drawing number</text>
<text x="74.3" y="65.5" transform="rotate(-90 74.3 65.5)">GND</text>
<text x="64.1" y="75.6" transform="rotate(-90 64.1 75.6)">SCK</text>
<text x="67.4" y="75.5" transform="rotate(-90 67.4 75.5)">MISO</text>
<text x="71.2" y="75.7" transform="rotate(-90 71.2 75.7)">MOSI</text>
<text x="74.6" y="75.8" transform="rotate(-90 74.6 75.8)">CS</text>
<text x="48.2" y="86.5" transform="rotate(-90 48.2 86.5)">J4-10</text>
<text x="51.8" y="86.1" transform="rotate(-90 51.8 86.1)">J4-9</text>
<text x="55.4" y="86.1" transform="rotate(-90 55.4 86.1)">J4-8</text>
<text x="59" y="86.1" transform="rotate(-90 59 86.1)">J4-7</text>
<text x="62.6" y="86.1" transform="rotate(-90 62.6 86.1)">J4-6</text>
<text x="66.1" y="86.1" transform="rotate(-90 66.1 86.1)">J4-5</text>
<text x="69.8" y="86.1" transform="rotate(-90 69.8 86.1)">J4-4</text>
<text x="73.3" y="86.1" transform="rotate(-90 73.3 86.1)">J4-3</text>
<text x="76.9" y="86.1" transform="rotate(-90 76.9 86.1)">J4-2</text>
<text x="80.5" y="86.1" transform="rotate(-90 80.5 86.1)">J4-1</text>
<text x="87.7" y="86.1" transform="rotate(-90 87.7 86.1)">J3-8</text>
<text x="91.3" y="86.1" transform="rotate(-90 91.3 86.1)">J3-7</text>
<text x="94.8" y="86.1" transform="rotate(-90 94.8 86.1)">J3-6</text>
<text x="98.4" y="86.1" transform="rotate(-90 98.4 86.1)">J3-5</text>
<text x="102" y="86.1" transform="rotate(-90 102 86.1)">J3-4</text>
<text x="105.6" y="86.1" transform="rotate(-90 105.6 86.1)">J3-3</text>
<text x="109.2" y="86.1" transform="rotate(-90 109.2 86.1)">J3-2</text>
<text x="112.8" y="86.1" transform="rotate(-90 112.8 86.1)">J3-1</text>
<text x="182" y="86.3" transform="rotate(-90 182 86.3)">Replaces</text>
<text x="187" y="86.3" transform="rotate(-90 187 86.3)">Motherboard</text>
<text x="49.6" y="90.6" transform="rotate(-90 49.6 90.6)">SCL</text>
<text x="53.1" y="90.6" transform="rotate(-90 53.1 90.6)">SDA</text>
<text x="56.7" y="90.6" transform="rotate(-90 56.7 90.6)">AREF</text>
<text x="60.3" y="90.6" transform="rotate(-90 60.3 90.6)">GND</text>
<text x="63.9" y="90.6" transform="rotate(-90 63.9 90.6)">D13</text>
<text x="67.5" y="90.6" transform="rotate(-90 67.5 90.6)">D12</text>
<text x="71.1" y="90.6" transform="rotate(-90 71.1 90.6)">D11</text>
<text x="74.6" y="90.6" transform="rotate(-90 74.6 90.6)">D10</text>
<text x="78.2" y="90.6" transform="rotate(-90 78.2 90.6)">D9</text>
<text x="81.8" y="90.6" transform="rotate(-90 81.8 90.6)">D8</text>
<text x="89" y="90.6" transform="rotate(-90 89 90.6)">D7</text>
<text x="92.6" y="90.6" transform="rotate(-90 92.6 90.6)">D6</text>
<text x="96.2" y="90.6" transform="rotate(-90 96.2 90.6)">D5</text>
<text x="99.8" y="90.6" transform="rotate(-90 99.8 90.6)">D4</text>
<text x="103.3" y="90.6" transform="rotate(-90 103.3 90.6)">D3</text>
<text x="106.9" y="90.6" transform="rotate(-90 106.9 90.6)">D2</text>
<text x="110.5" y="90.6" transform="rotate(-90 110.5 90.6)">D1</text>
<text x="114.1" y="90.6" transform="rotate(-90 114.1 90.6)">D0</text>
<text x="182" y="103.2" transform="rotate(-90 182 103.2)">Last Save Date</text>
<text x="55.6" y="131.1" transform="rotate(-90 55.6 131.1)">J2-1</text>
<text x="59.2" y="131.1" transform="rotate(-90 59.2 131.1)">J2-2</text>
<text x="60.5" y="126.7" transform="rotate(-90 60.5 126.7)">IOREF</text>
<text x="62.8" y="131.1" transform="rotate(-90 62.8 131.1)">J2-3</text>
<text x="64.1" y="126.8" transform="rotate(-90 64.1 126.8)">RESET</text>
<text x="66.4" y="131.1" transform="rotate(-90 66.4 131.1)">J2-4</text>
<text x="67.7" y="126.8" transform="rotate(-90 67.7 126.8)">3.3V</text>
<text x="69.9" y="131.1" transform="rotate(-90 69.9 131.1)">J2-5</text>
<text x="71.3" y="126.8" transform="rotate(-90 71.3 126.8)">5V</text>
<text x="73.5" y="131.1" transform="rotate(-90 73.5 131.1)">J2-6</text>
<text x="74.9" y="126.8" transform="rotate(-90 74.9 126.8)">GND</text>
<text x="77.1" y="131.1" transform="rotate(-90 77.1 131.1)">J2-7</text>
<text x="78.4" y="126.8" transform="rotate(-90 78.4 126.8)">GND</text>
<text x="80.7" y="131.1" transform="rotate(-90 80.7 131.1)">J2-8</text>
<text x="82" y="126.8" transform="rotate(-90 82 126.8)">VIN</text>
<text x="94.8" y="130.8" transform="rotate(-90 94.8 130.8)">J1-1</text>
<text x="96.2" y="126.5" transform="rotate(-90 96.2 126.5)">A0</text>
<text x="98.4" y="130.8" transform="rotate(-90 98.4 130.8)">J1-2</text>
<text x="99.8" y="126.5" transform="rotate(-90 99.8 126.5)">A1</text>
<text x="102" y="130.8" transform="rotate(-90 102 130.8)">J1-3</text>
<text x="103.3" y="126.5" transform="rotate(-90 103.3 126.5)">A2</text>
<text x="105.6" y="130.8" transform="rotate(-90 105.6 130.8)">J1-4</text>
<text x="106.9" y="126.5" transform="rotate(-90 106.9 126.5)">A3</text>
<text x="109.2" y="130.8" transform="rotate(-90 109.2 130.8)">J1-5</text>
<text x="110.5" y="126.5" transform="rotate(-90 110.5 126.5)">A4</text>
<text x="112.8" y="130.8" transform="rotate(-90 112.8 130.8)">J1-6</text>
<text x="114.1" y="126.5" transform="rotate(-90 114.1 126.5)">A5</text>
<text x="182" y="135" transform="rotate(-90 182 135)">Drawn</text>
<text x="187" y="135" transform="rotate(-90 187 135)">Reviewed</text>
<text x="58" y="145.7" transform="rotate(-90 58 145.7)">3.3V</text>
<text x="53.3" y="171.5" transform="rotate(-90 53.3 171.5)">VDDIO</text>
<text x="91.2" y="173.7" transform="rotate(-90 91.2 173.7)">C7</text>
<text x="93.7" y="176.2" transform="rotate(-90 93.7 176.2)">100nF</text>
<text x="90.3" y="185.3" transform="rotate(-90 90.3 185.3)">C5</text>
<text x="70.9" y="191.5" transform="rotate(-90 70.9 191.5)">MOSI</text>
<text x="72.7" y="191.5" transform="rotate(-90 72.7 191.5)">CS</text>
<text x="74.5" y="191.5" transform="rotate(-90 74.5 191.5)">SCK</text>
<text x="76.3" y="191.4" transform="rotate(-90 76.3 191.4)">DRY_SYNC</text>
<text x="78.1" y="191.5" transform="rotate(-90 78.1 191.5)">MISO</text>
<text x="92.8" y="186.1" transform="rotate(-90 92.8 186.1)">1uF</text>
<text x="90.1" y="196.1" transform="rotate(-90 90.1 196.1)">C8</text>
<text x="93" y="196.8" transform="rotate(-90 93 196.8)">1uF</text>
<text x="68.2" y="203.5" transform="rotate(-90 68.2 203.5)">24</text>
<text x="70" y="203.5" transform="rotate(-90 70 203.5)">23</text>
<text x="71.8" y="203.5" transform="rotate(-90 71.8 203.5)">22</text>
<text x="73.6" y="203.5" transform="rotate(-90 73.6 203.5)">21</text>
<text x="75.4" y="203.5" transform="rotate(-90 75.4 203.5)">20</text>
<text x="77.2" y="203.5" transform="rotate(-90 77.2 203.5)">19</text>
<text x="79" y="203.5" transform="rotate(-90 79 203.5)">18</text>
<text x="80.8" y="203.5" transform="rotate(-90 80.8 203.5)">17</text>
<text x="82.6" y="203.5" transform="rotate(-90 82.6 203.5)">16</text>
<text x="84.4" y="203.5" transform="rotate(-90 84.4 203.5)">15</text>
<text x="86.2" y="203.5" transform="rotate(-90 86.2 203.5)">14</text>
<text x="88" y="203.5" transform="rotate(-90 88 203.5)">13</text>
<text x="70.9" y="209" transform="rotate(-90 70.9 209)">MOSI</text>
<text x="72.7" y="207.1" transform="rotate(-90 72.7 207.1)">CS</text>
<text x="74.5" y="208.1" transform="rotate(-90 74.5 208.1)">SCK</text>
<text x="78.1" y="209" transform="rotate(-90 78.1 209)">MISO</text>
<text x="79.8" y="209.9" transform="rotate(-90 79.8 209.9)">VDDIO</text>
<text x="81.7" y="208.7" transform="rotate(-90 81.7 208.7)">V3P3</text>
<text x="83.4" y="208.4" transform="rotate(-90 83.4 208.4)">GND</text>
<text x="88.8" y="208.4" transform="rotate(-90 88.8 208.4)">GND</text>
<text x="69.1" y="212.5" transform="rotate(-90 69.1 212.5)">HEATSINK</text>
<text x="76.3" y="212.8" transform="rotate(-90 76.3 212.8)">DRY_SYNC</text>
<text x="85.3" y="210.1" transform="rotate(-90 85.3 210.1)">VREGD</text>
<text x="87" y="211" transform="rotate(-90 87 211)">VREGD2</text>
<text x="65.9" y="218.1" transform="rotate(-90 65.9 218.1)">U2</text>
<text x="68.2" y="231.7" transform="rotate(-90 68.2 231.7)">1</text>
<text x="69.1" y="229.2" transform="rotate(-90 69.1 229.2)">HEATSINK</text>
<text x="70" y="231.7" transform="rotate(-90 70 231.7)">2</text>
<text x="70.9" y="229.2" transform="rotate(-90 70.9 229.2)">N.C.</text>
<text x="71.8" y="231.7" transform="rotate(-90 71.8 231.7)">3</text>
<text x="72.7" y="229.2" transform="rotate(-90 72.7 229.2)">TA9</text>
<text x="73.6" y="231.7" transform="rotate(-90 73.6 231.7)">4</text>
<text x="74.5" y="229.2" transform="rotate(-90 74.5 229.2)">TA8</text>
<text x="75.4" y="231.7" transform="rotate(-90 75.4 231.7)">5</text>
<text x="76.3" y="229.2" transform="rotate(-90 76.3 229.2)">RESERVED</text>
<text x="77.2" y="231.7" transform="rotate(-90 77.2 231.7)">6</text>
<text x="78.1" y="229.2" transform="rotate(-90 78.1 229.2)">EXTRESN</text>
<text x="79" y="231.7" transform="rotate(-90 79 231.7)">7</text>
<text x="79.8" y="229.2" transform="rotate(-90 79.8 229.2)">RESERVED</text>
<text x="80.8" y="231.7" transform="rotate(-90 80.8 231.7)">8</text>
<text x="81.7" y="229.2" transform="rotate(-90 81.7 229.2)">V3P3</text>
<text x="82.6" y="231.7" transform="rotate(-90 82.6 231.7)">9</text>
<text x="83.4" y="229.2" transform="rotate(-90 83.4 229.2)">GND</text>
<text x="84.4" y="232.6" transform="rotate(-90 84.4 232.6)">10</text>
<text x="85.3" y="229.2" transform="rotate(-90 85.3 229.2)">VREGA2</text>
<text x="86.2" y="232.6" transform="rotate(-90 86.2 232.6)">11</text>
<text x="87" y="229.2" transform="rotate(-90 87 229.2)">VREGA</text>
<text x="88" y="232.6" transform="rotate(-90 88 232.6)">12</text>
<text x="88.8" y="229.2" transform="rotate(-90 88.8 229.2)">GND</text>
<text x="92.1" y="245.4" transform="rotate(-90 92.1 245.4)">C9</text>
<text x="78.1" y="246.5" transform="rotate(-90 78.1 246.5)">EXTRESN</text>
<text x="94.6" y="246.1" transform="rotate(-90 94.6 246.1)">10uF</text>
<text x="92.1" y="256.2" transform="rotate(-90 92.1 256.2)">C6</text>
<text x="94.6" y="256.9" transform="rotate(-90 94.6 256.9)">100nF</text>
</g>
</svg>
